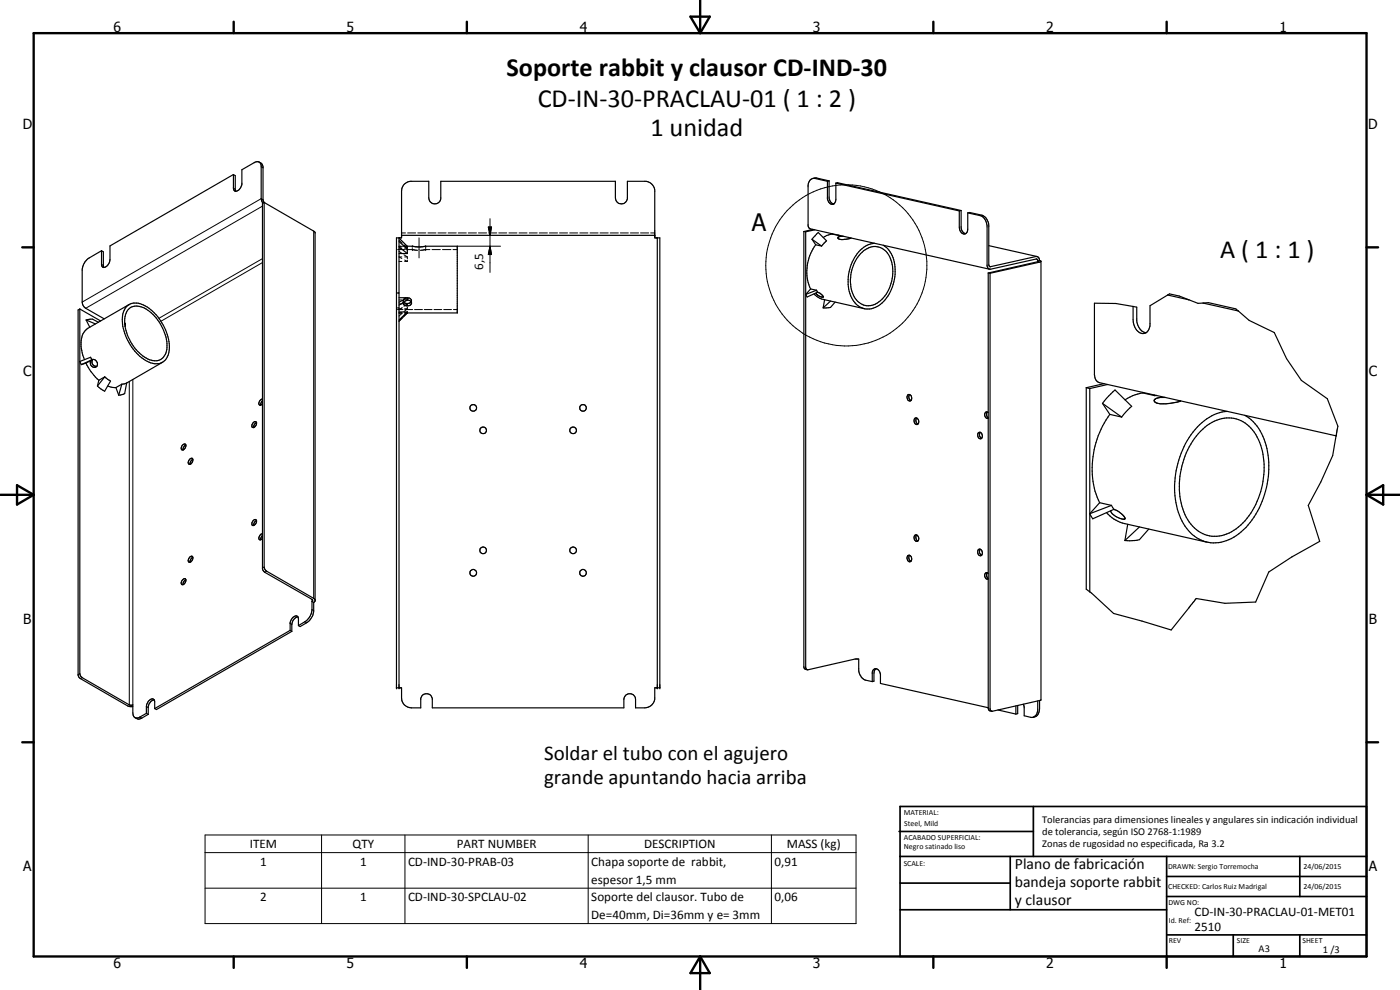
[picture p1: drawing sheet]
<svg xmlns="http://www.w3.org/2000/svg" width="420mm" height="297mm" viewBox="0 0 420 297" stroke-linecap="round" stroke-linejoin="round" font-family="sans-serif">
<g fill="none" stroke="#000" stroke-width=".35">
<path d="M70.1 52.4l.5 .3v4.3l.2 .4M70.1 52.4l-37.1 21.4v4.1a2.54 2.54 0 0 1-1.9 2.4M77.8 48.6h-1.2l-4 2.3v4.4a1.99 1.99 0 0 1-2.2 2l-.3-.8v-4.1M77.8 48.6a1.53 1.53 0 0 1 1.1 1.4v10.1l.4 .6M77.8 48.6l.3 .3 .3 .8v9.9l.5 1.4M121.4 55.2l1.7-.8h5.6v5a1.82 1.82 0 0 0 1.6 1.7 1.82 1.82 0 0 0 2-1.4v-5.3h52.4v5a1.81 1.81 0 0 0 1.6 1.8 1.81 1.81 0 0 0 2-1.5v-5.3h5.6a3.1 3.1 0 0 1 2.6 2.6v14.4h1.5v135h-1.5v3.4a3.1 3.1 0 0 1-3 2.6h-2.8v-2.6a1.76 1.76 0 0 0-1.7-1.7 1.76 1.76 0 0 0-1.8 1.7v2.6h-57.5v-2.9a1.77 1.77 0 0 0-1.7-1.4 1.77 1.77 0 0 0-1.7 1.4v2.9h-2.8a3 3 0 0 1-3-3v-3h-1.5v-135h1.5v-14l.2-1.2zM244 53.6l.9-.2 3.9 .9M248.3 54.4v5.2a1.53 1.53 0 0 0 1.9 1.6M248.3 54.4l-3.7-.8a1.86 1.86 0 0 0-2.1 2v12.1l.5 .9 54 12.2M248.8 54.3v5.1a2.01 2.01 0 0 0 1.4 1.8M248.8 54.3l-.5 .1M250.9 54.9v4.9l-.1 .6-.6 .8"/>
<path d="M250.9 54.9l.5-.1 37 8.4M250.9 54.9l37 8.4M30.5 75.2l.5 .4 .1 4.7M30.5 75.2v4.1l.1 .7 .5 .3M30.5 75.2l-3.7 2.2a4.9 4.9 0 0 0-2.1 3.3v9.9l.1 .8 .9 1.1 5.6 3.2M79.3 60.7l-.5 .3v109.6l.6 1.1 14.2 8.1 .2 .3-.2 .4M79.3 60.7v109.4l.1 .6 .6 .7 14.1 8.1 .5 .5M79.3 60.7l15.3 9.1v110.5l-.5 .5M79.3 60.7l.1 .1M119.7 71.4v135M119.7 74.1l2.5 2M119.7 76.1h2.5"/>
<path d="M119.7 72.5l2.5 2.3v1.3M119.7 71.4l2.5 2.5M120.5 70.6h76M121.3 73.9l3.9 .2 12-.2v20h-15M123.8 73.9h.1M127.8 73.9h-.1M197.3 71.4v135M241.2 69.5v130.7l.4 .6 .9 .2 14.7-3.3h.5v3.4a3.6 3.6 0 0 0 2.1 3l2 .4M241.2 69.5l.6 .1M241.8 69.6v130.7l.4 .6M243.7 71.8l2.9 2M243.7 71.8l1.1 1.6"/>
<path d="M243.7 71.8l1.9-2 2.5 2.5-1.5 1.5M244 68.8l-2.8 .7M244.5 69l-2.7 .6M244.8 73.4a13.2 13.2 0 0 0-1.5 13.3M244.8 73.4l1.8 .4M249.8 70.2l-1.7 .5-1 .5M249.8 70.1v.1M249.8 70.2l1.7 .4M251.4 70.5l.1 .1M251.5 70.6h.3M253.1 70.9l-1.1 .1a.37 .37 0 0 0-.5 .2 .37 .37 0 0 0 .1 .4 6.8 6.8 0 0 0 3.8-.2M258.3 76.1a5.1 5.1 0 0 1 5.2-2 5.1 5.1 0 0 1 3.9 4 11.5 11.5 0 0 1-4.6 13.1 5.1 5.1 0 0 1-7.2-3.9 12.2 12.2 0 0 1 2.7-11.2z"/>
<path d="M262.4 73a8.1 8.1 0 0 0-6.3 5 12.7 12.7 0 0 0 .1 12.4l1.7 1.6 1.5 .6M265.1 73.6a9.3 9.3 0 0 1 3.5 9.5 11.2 11.2 0 0 1-6.5 9.4l-1.1 .2-1.6-.1M287.9 63.3v4.9a1.6 1.6 0 0 0 1.9 1.9M288.4 63.2v5.1a1.9 1.9 0 0 0 1.4 1.8M288.4 63.2l-.5 .1M290.4 63.9l3.7 .8a3.2 3.2 0 0 1 2.1 3v12.1l.5 .8 .6 .2 13.8-3.1 .3 .6M290.4 63.9v4.8l-.1 .9-.5 .5M290.4 63.9l.6-.1 3.7 .8a3.5 3.5 0 0 1 2 3v11.8l.3 .6 13.9-3a1.04 1.04 0 0 1 1.1 1.2M296.7 73.7l14.5 3.3M311.4 78.3l.2 .2-15 3.4M312 78.2l.4 .2M312 78.2l-.6 .1"/>
<path d="M312.4 78.4v131.6l-.4 .2M312.4 78.4l-.4 .3-14.9 3.3M23.9 92.7l-.5 .3v109.6l.8 1 14.1 8.2 1.6 .2M23.9 92.7v109.4l.3 .8 .5 .4 14.1 8.2h1.1l.1 3 .5 .8M23.9 92.7l6.3 3.6M25.9 96l2.7 1.2M25.9 96l1.1 2.2M25.9 96l1.9-.2 1.7 .9M37.4 96.9l.1 .2M37.5 97.1v.8M37.5 97.1l-.1 .1M38 91.9a4.2 4.2 0 0 1 5.1-.4 14.9 14.9 0 0 1 7.6 14.1 4.1 4.1 0 0 1-6.5 2.8 14.9 14.9 0 0 1-7.3-14.2z"/>
<path d="M38.6 92.8a4.7 4.7 0 0 1 6.3 .7 14 14 0 0 1 5.2 11.4 3.7 3.7 0 0 1-5.7 2.8 13.6 13.6 0 0 1-6.9-12.7l.5-1.5zM38.8 91.4l-12.4 7.1a6.7 6.7 0 0 0-1.7 7.4l.6 2M119.7 93.6h2.5M119.7 89.3h2.5M122.2 90l.8 .2 .4 .4M122.2 89.3v.7M122.2 93.6v.3M122.2 93.6l-2.5 2.4M122.2 90l-2.5 1.6M122.2 89.3l-2.5 1.4M122.2 93.9l-2.5 2.5M123.4 90.6l-.3 .2a1.59 1.59 0 0 1-1.9-.1"/>
<path d="M123.4 90.6a1.15 1.15 0 0 1-.6 1.2 1.15 1.15 0 0 1-1.3-.2l-.4-.3-.1-.5M243.3 86.7l1.8 .4M243.3 86.7l-1.5 1.6M244.3 88.2l1.3 1 .9 .5 12.9 2.9M244.9 87.9l.7 .8 1.4 .5M245.1 87.1l-3.3 1.2M245.1 87.1l.3 .6M245.4 87.7l.8 .4 .9 1M245.4 87.7l-3.2 1.4-.4-.8M247.1 89.1l-.1 .1M247.5 89.9l-.5 2.5M249.2 90.3l-2.2 2.1"/>
<path d="M250.6 90.6l-1.4 1.6-2.2 .2M296.6 81.9v130.6l.4 .7 .8 .2 14.2-3.2M296.6 81.9l.5 .1M297.1 82v130.8l.4 .6M340.1 91.9l-5.3-.8-6.3-.1v21.4a2.4 2.4 0 0 0 1.4 2.4l71.1 16M340.1 91.9l1.1 .3v4a3.8 3.8 0 0 0 2.7 3.6M350.4 88.5l.6-.3 2.9 .6 5.6 2.2 1.5-.1M350.4 88.5l-5.3 3.2v5.8a2.24 2.24 0 0 1-1.7 2.5 2.24 2.24 0 0 1-2.6-1.5l-.7-1.7v-4.9M350.4 88.5l6.4 1.5M361 90.9l1.7-.1 8.2 1.9 .7 .6M361 90.9l10.6 2.4M371.6 93.3l3.3 2.8 7.5 3.7 3.7 7.8 4.5 6.5 7.7 5.5 3.2 8.3-.5 2.9"/>
<path d="M25.8 109a16.9 16.9 0 0 0 3.9 5.1M25.8 109l-1.4 .4M27.3 108.2a1.19 1.19 0 0 1 1.8 .3 1.19 1.19 0 0 1-.7 1.7 1.37 1.37 0 0 1-1.1-2zM27.6 107.9l-3.2 1.5M27.6 107.9l-1.8 1.1M27.6 107.9l-.4-.7-3.3 1.3 .5 .9M27.8 107.8v.2a1.28 1.28 0 0 0 0 1.3 1.28 1.28 0 0 0 1.2 .6M29.7 114.1l-.5 1.7M31.4 113.1l1.8 1.2-1.8 3.1-2.2-1.6M31.4 113.1l-2.2 2.7M31.4 113.1l-1.7 1M32.3 115.8l2.5 .5"/>
<path d="M34.8 116.3l.8 2.3M36.6 115.3l-1 3.3M36.6 115.3l-1.8 1M38 114.9l-.6 3.2-1.8 .5M38 114.9l-1.4 .4M48.8 108.7l-10.8 6.2M78.8 119.8a1.19 1.19 0 0 0-.8 1.8l.3-.1M272.4 118.6a.89 .89 0 0 1 1.2 .6 .89 .89 0 0 1-.8 1.1 1.34 1.34 0 0 1-.4-1.7zM273 118.4a1.25 1.25 0 0 0 .4 1.8M326 116.3v60.5l1.1 .8M326 116.3l1.1 .3M327.1 116.6v61"/>
<path d="M331.4 115.1l-5.4 1.2M332.4 115.4l-5.3 1.2M343 117.9l-3.1 .8-2.3 1.3M343 117.7v.2M343 117.9l3.5 .8M346.4 118.5l.1 .2M347.1 118.7h-.6M349.8 119.3l-2.7 .2a.63 .63 0 0 0-.7 .4 .63 .63 0 0 0 .3 .7 5 5 0 0 0 3.6 .5l4.1-.8M54.7 133.6a.61 .61 0 0 1 .5-.4 .61 .61 0 0 1 .6 .3 1.08 1.08 0 0 1-1.3 1.4l-.1-.6zM55.8 133.5a1.5 1.5 0 0 0-.9 1.5M56.9 137.8l.5-.3a.83 .83 0 0 1 .5 .8 .83 .83 0 0 1-.5 .7 .51 .51 0 0 1-.7 .3 .51 .51 0 0 1-.2-.7zM57.9 137.8l-.7 .7-.1 .8"/>
<path d="M76 126.8l.5-.3a.9 .9 0 0 1 .5 .9 .9 .9 0 0 1-.6 .7l-.4 .2-.4-.3v-.6zM77 126.8l-.6 .5-.3 1M78.8 121.2l-.5 .3M78.8 120.3l-.3 .3-.3 .9M274.5 125.6l.3-.2a.98 .98 0 0 1 1 .9 .98 .98 0 0 1-.9 1 1.26 1.26 0 0 1-.4-1.7zM275.1 125.4a1.18 1.18 0 0 0 .4 1.8M293.6 129.9a.87 .87 0 0 1 1 .1 .87 .87 0 0 1 .2 1.1 .7 .7 0 0 1-.8 .5 .7 .7 0 0 1-.6-.8zM294.2 129.7a1.24 1.24 0 0 0 .4 1.8M296.3 123.6a.94 .94 0 0 0-.8 1.1 .94 .94 0 0 0 1.1 .8M296.3 123.6l.3 .2M296.3 123.6l-.2 1.1 .5 .7M330.9 121l5.7 4.1"/>
<path d="M330.9 121l2.2 3.3M330.9 121l3.7-4 5 4.9-3 3.2M333.1 124.3a26.9 26.9 0 0 0-3.5 25.7l.4 .8M333.1 124.3l3.5 .8M354.3 120.3l-.1 .1M360.3 129.4a10.3 10.3 0 0 1 12.7-2.9 15 15 0 0 1 6.4 12.8 23.2 23.2 0 0 1-8.4 19.4 9.6 9.6 0 0 1-15-3.5 24 24 0 0 1 3.7-25.1zM368.3 123.4a15.4 15.4 0 0 0-11.4 7.8 26.6 26.6 0 0 0-2.2 25.1 11.8 11.8 0 0 0 7.2 6.3M373.6 124.6a15.4 15.4 0 0 1 7 12 26.8 26.8 0 0 1-8.1 23 12.1 12.1 0 0 1-9.8 3.1l-25.2-5.6a10.2 10.2 0 0 1-5.4-3.3M401 130.8l-1 5.9-3.6 7.9-3.8 7 3.5 10.8-8.4 4.7-6.9 4.5-4 9-9.2 .4-8.6-1.4-7.5 9.4-17.3-4.9-7.1-6.5M76 156.2l.7-.3a1.02 1.02 0 0 1 .1 1.2 1.02 1.02 0 0 1-1.2 .4v-.7zM77 156.2a1.34 1.34 0 0 0-.9 1.4M330 150.8l3.6 .8"/>
<path d="M330 150.8l-2.9 3.3M333.3 153.3a5 5 0 0 0 4.2 2.4M333.6 151.6l-6.5 2.5M333.6 151.6l.7 1.2M334.3 152.8l2.2 1.3 .8 .8 .3 .8M334.3 152.8l-6.4 2.9-.8-1.6M337.5 155.7h.1M337.6 155.7h.1M337.6 155.7h-.1M338.4 157.3l-.8 4.9M342 158.1l-4.4 4.1M344.8 158.7l-2.8 3.2-1.5 .3h-2.9"/>
<path d="M54.9 173.9l.6-.3a1.1 1.1 0 0 1 .1 1.2 1.1 1.1 0 0 1-1 .6l-.2-.6zM55.8 173.9l-.7 .7-.2 .8M56.9 167.2l.5-.3a.83 .83 0 0 1 .5 .7 .83 .83 0 0 1-.5 .8l-.1 .2a.54 .54 0 0 1-.8-.1 .54 .54 0 0 1 .1-.7zM57.9 167.2a1.52 1.52 0 0 0-.8 1.5M78.8 160.1a1.14 1.14 0 0 0-.8 1.9l.8-.5M78.8 160.7l-.3 .3-.3 1M272.4 166.8a.91 .91 0 0 1 1.2 .6 .91 .91 0 0 1-.8 1.1 1.34 1.34 0 0 1-.4-1.7zM273 166.6a1.18 1.18 0 0 0 .4 1.8M274.6 160.6l.2-.1a.99 .99 0 0 1 .9 .9 .99 .99 0 0 1-.8 1l-.5-.6-.1-.5zM275.1 160.5a1.18 1.18 0 0 0 .4 1.8M293.6 165a.98 .98 0 0 1 1.2 .5 .98 .98 0 0 1-.4 1.3 1.13 1.13 0 0 1-.8-1.8zM294.2 164.8l-.2 1 .6 .8"/>
<path d="M296.3 171.8a.97 .97 0 0 0-.8 1.1 .97 .97 0 0 0 1.1 .8M296.3 171.8l.3 .3M296.3 171.8l-.2 1.1 .5 .7M87.1 189.1l-40.7 23.5M87.1 189.1l.5 .3M87.6 189.4l-40.7 23.5-.5-.3M89.4 185.1a2.46 2.46 0 0 0-1.8 2.3v2M89.6 187.7v-2a.85 .85 0 0 0-.6-.9 .85 .85 0 0 0-1 .4l-.3 .2a4.2 4.2 0 0 0-.6 3.7M93.6 180.5l.5 .3M93.6 180.5v2.4a4.7 4.7 0 0 1-2.1 3.7l-1.9 1.1M94.1 180.8a5.8 5.8 0 0 1-.8 4.8l-.7 .9-2.5 1.5-.5-.3M43.9 214l-2.2 1.3h-1.2"/>
<path d="M43.9 214l.6 .3M44.5 214.3l-2.8 1.5-1.2-.5M46.3 210a2.4 2.4 0 0 0-1.8 2v2.3M46.4 212.6v-2a.83 .83 0 0 0-.6-.9 .83 .83 0 0 0-.9 .4l-.9 1.4-.1 2.5M262.9 200.7l-.7 .1-.4 .7v3M262.9 200.7l.7 .3 .5 .7 .1 3.4 32.4 7.2M262.9 200.7l-.5 .7-.1 3-.5 .1M299.5 213l5.4 1.2M304.9 211.8v2.4M305.4 211.7v2.4l-.5 .1M311.4 210.3v2.8a1.96 1.96 0 0 1-2.1 2.1l-1.9-.4v-2.7l-.3-.8M312 210.2v2.4a2.28 2.28 0 0 1-2 2.6"/>
<circle cx="142" cy="122.4" r="1"/>
<circle cx="145" cy="129.1" r=".99"/>
<circle cx="172" cy="129.1" r="1.01"/>
<circle cx="175" cy="122.4" r=".99"/>
<circle cx="142" cy="171.9" r="1.01"/>
<circle cx="145" cy="165.1" r="1"/>
<circle cx="172" cy="165.1" r="1.01"/>
<circle cx="175" cy="171.9" r="1.01"/>
</g>
<g fill="none" stroke="#000" stroke-width=".3">
<path d="M70.1 56.5l.5 .3M78.4 50l.5 .3M78.9 59.9l-.5-.3-53.7 31M30.5 79.3l.5 .3M78.8 78.8l-30.5 17.6M78.8 77.6l-31.1 17.9M78.8 61.8l-53.1 30.7M94.1 69.3v110.2M119 74.9h.2M119.5 74.9h1.9M119.7 73.9h.9M119.7 74.8h.9"/>
<path d="M119.7 75.4l1 .7M119.7 78.4h.9M119.7 72.1l1 .9M119.7 74.4h.9M120.5 69.9h1.2M120.6 77.1h-.9l.9 .5M120.8 73.9h.5M121.2 76.5l1 .6M121.2 73.4l1 1M121.4 73.9h.8M121.4 74.8h.8M121.4 77.1h.8"/>
<path d="M121.4 78l.8 .4M121.4 78.4h.8M121.4 74.4h.8M122.1 74.9l3.2 .2M122.2 73.9h.1M122.2 73.9v.2M122.2 74.2v.2M122.2 77.1v.5M122.2 78v.4M122.3 69.9h2.4M123.7 73.9v.3M123.7 74.5v.4"/>
<path d="M123.8 74.9h.1M125.4 69.9h2.4M125.8 71.4v6M127.8 74.9h.1M127.8 73.9v.3M127.8 74.5v.4M128.4 69.9h2.4M129 74.9l-2.9 .2M129.7 74.9h2.5M131.4 69.9h2.5M132.8 74.9h2.5M134.5 69.9h2.4"/>
<path d="M136 74.9h1.2M137.2 73.9h13M137.5 69.9h2.4M140.5 69.9h2.5M143.6 69.9h2.4M146.5 68.1h1l-.4 2.5zM146.6 69.9h2.5M147.1 73.9l.4 2.5h-1zM147.1 65.6v16.1M149.7 69.9h2.4M152.7 69.9h2.4M155.8 69.9h2.4"/>
<path d="M158.8 69.9h2.4M161.8 69.9h2.5M164.9 69.9h2.4M167.9 69.9h2.4M171 69.9h2.4M174 69.9h2.4M177.1 69.9h2.4M180.1 69.9h2.4M183.1 69.9h2.5M186.2 69.9h2.4M189.2 69.9h2.4M192.2 69.9h2.5"/>
<path d="M195.3 69.9h1.2M119 92.3h.2M119 87.8h.2M119 88h.2M119 92.7h.2M119 92.9h.2M119.5 92.3h.2M119.5 87.8h.2M119.5 88h.2M119.5 92.7h.2M119.5 92.9h1.4M119.7 93.9h.9"/>
<path d="M119.7 91.2h.9M119.7 92.6h.9M119.7 90h.9M120.7 92.2l-1 .8M120.7 94l-1 .8M120.7 95.4l-1 1M121 90.2v.3M121 90.7v.2M121.1 90.6l.1 .1M121.1 90.6l-.1 .2M121.3 90.3l-.2 .3M121.4 90h.8l-.5 .1"/>
<path d="M121.4 93.9h.8l-1 1M121.4 91.2h.8M121.4 92.6h.8M121.5 92.9h2.4M121.8 89.4h-.1a.81 .81 0 0 0-.6 1.2M122.2 91.2l-1 .7M122.2 92.6l-1 .9M122.2 91.2v.5M122.2 92.2v.4M122.6 89.3h.1M122.6 89.3l.2 .1a.87 .87 0 0 1 .6 1.2M123.5 90.2v.2"/>
<path d="M123.5 90.7v.2M124.4 92.9h2.4M127.3 92.9h2.4M130.2 92.9h2.4M133.2 92.9h2.3M136.1 92.9h1.1M38.8 114.4v97.1M39.9 113.8v97.7M79.3 170.1l-.5 .4M80 171.4l-.6 .3M93.6 179.8v.7M87.1 187.1l.5 .3"/>
<path d="M91.5 186.6l.5 .3M93.6 182.9l.5 .3M23.9 202.1l-.5 .3M24.7 203.3l-.5 .3M42 215.1l.5 .4M43.9 212l.6 .3M61.5 250.5h195.4v26.6h-195.4zM61.5 255.8h195.4M96.5 250.5v26.6M121.5 250.5v26.6M176.5 250.5v26.6M231.5 250.5v26.6"/>
<path d="M61.5 266.5h195.4"/>
<circle cx="254" cy="79.6" r="24.2"/>
</g>
<g fill="#000">
<circle cx="120.5" cy="70.6" r=".18"/>
<circle cx="127.8" cy="73.9" r=".18"/>
<circle cx="196.5" cy="70.6" r=".18"/>
<circle cx="119" cy="206.4" r=".18"/>
<circle cx="119.7" cy="206.4" r=".18"/>
<circle cx="197.3" cy="206.4" r=".18"/>
<circle cx="198" cy="206.4" r=".18"/>
</g>
<g fill="none" stroke="#000" stroke-width=".71">
<path d="M10.1 9.9h400v277.1h-400zM70.1 6.5v3.4M140.1 6.5v3.4M207.2 5h5.8l-2.9 4.9zM210.1 0v9.9M280.1 6.5v3.4M350.1 6.5v3.4M6.7 74.2h3.4M410.1 74.2h3.5M.1 148.5h10M5.1 145.6l5 2.9-5 2.9zM410.1 148.5h10"/>
<path d="M410.1 148.5l5-2.9v5.8zM6.7 222.7h3.4M410.1 222.7h3.5M70.1 287v3.4M140.1 287v3.4M210.1 287v10M210.1 287l2.9 5h-5.8zM280.1 287v3.4M350.1 287v3.4"/>
</g>
<g fill="none" stroke="#000" stroke-width=".51">
<path d="M269.8 249.5h40.3M270.1 242h140v45h-140zM270.1 257h140M303.2 257v16M310.1 242v15M350.1 257v30M390.1 257v12M270.1 265h33.1M270.1 273h80M350.1 269h60M350.1 263h60M350.1 280.5h60"/>
<path d="M370.1 280.5v6.5M390.1 280.5v6.5"/>
</g>
<path d="M146.5 68.1h1l-.4 2.5zM147.1 73.9l.4 2.5h-1z" fill="#000"/>
<g font-size="7.9">
<text x="152" y="22.9">Soporte rabbit y clausor CD-IND-30</text>
<text x="161.4" y="32">CD-IN-30-PRACLAU-01 ( 1 : 2 )</text>
<text x="195.2" y="40.9">1 unidad</text>
<text x="366.2" y="77.5">A ( 1 : 1 )</text>
</g>
<text font-size="7.2" x="225.6" y="69.3">A</text>
<g font-size="6.3">
<text x="163.3" y="228">Soldar el tubo con el agujero</text>
<text x="163.3" y="235.2">grande apuntando hacia arriba</text>
</g>
<g font-size="4.7">
<text x="304.6" y="260.8">Plano de fabricación</text>
<text x="304.6" y="266.2">bandeja soporte rabbit</text>
<text x="304.6" y="271.6">y clausor</text>
</g>
<g font-size="4.2">
<text x="34" y="9.6">6</text>
<text x="104" y="9.6">5</text>
<text x="174" y="9.6">4</text>
<text x="244" y="9.6">3</text>
<text x="314" y="9.6">2</text>
<text x="384" y="9.6">1</text>
<text x="6.8" y="38.7">D</text>
<text x="410.6" y="38.7">D</text>
<text x="7" y="112.9">C</text>
<text x="410.8" y="112.9">C</text>
<text x="7" y="187.1">B</text>
<text x="410.8" y="187.1">B</text>
<text x="7" y="261.4">A</text>
<text x="410.8" y="261.4">A</text>
<text x="34" y="290.4">6</text>
<text x="104" y="290.4">5</text>
<text x="174" y="290.4">4</text>
<text x="244" y="290.4">3</text>
<text x="314" y="290.4">2</text>
<text x="384" y="290.4">1</text>
</g>
<g font-size="3.9">
<text x="145" y="81" transform="rotate(-90 145 81)">6,5</text>
<text x="75" y="254.4">ITEM</text>
<text x="105.8" y="254.5">QTY</text>
<text x="137.1" y="254.4">PART NUMBER</text>
<text x="193.3" y="254.5">DESCRIPTION</text>
<text x="236.1" y="254.6">MASS (kg)</text>
<text x="78.1" y="259.8">1</text>
<text x="108.1" y="259.8">1</text>
<text x="122.5" y="259.8">CD-IND-30-PRAB-03</text>
<text x="177.4" y="259.8">Chapa soporte de rabbit,</text>
<text x="232.4" y="259.8">0,91</text>
<text x="177.4" y="265.2">espesor 1,5 mm</text>
<text x="78.1" y="270.4">2</text>
<text x="108.1" y="270.4">1</text>
<text x="122.5" y="270.4">CD-IND-30-SPCLAU-02</text>
<text x="177.4" y="270.5">Soporte del clausor. Tubo de</text>
<text x="177.4" y="275.8">De=40mm, Di=36mm y e= 3mm</text>
<text x="232.4" y="270.4">0,06</text>
<text x="358.5" y="275">CD-IN-30-PRACLAU-01-MET01</text>
<text x="358.5" y="279.4">2510</text>
</g>
<g font-size="3.1">
<text x="312.7" y="246.8">Tolerancias para dimensiones lineales y angulares sin indicación individual</text>
<text x="312.7" y="250.4">de tolerancia, según ISO 2768-1:1989</text>
<text x="312.7" y="254">Zonas de rugosidad no especificada, Ra 3.2</text>
<text x="377.7" y="285.6">A3</text>
<text x="397" y="285.9">1 /3</text>
</g>
<g font-size="2.4">
<text x="271.2" y="244.4">MATERIAL:</text>
<text x="271.3" y="252">ACABADO SUPERFICIAL:</text>
<text x="271.4" y="247.9">Steel, Mild</text>
<text x="271.3" y="254.6">Negro satinado liso</text>
<text x="271.2" y="259.7">SCALE:</text>
<text x="350.6" y="260.8">DRAWN: Sergio Torremocha</text>
<text x="391.2" y="260.6">24/06/2015</text>
<text x="350.6" y="266.9">CHECKED: Carlos Ruiz Madrigal</text>
<text x="391.2" y="266.7">24/06/2015</text>
<text x="350.6" y="271.4">DWG NO:</text>
<text x="350.8" y="276.9">Id. Ref:</text>
<text x="350.8" y="282.8">REV</text>
<text x="371.2" y="282.9">SIZE</text>
<text x="390.9" y="282.9">SHEET</text>
</g>
</svg>
